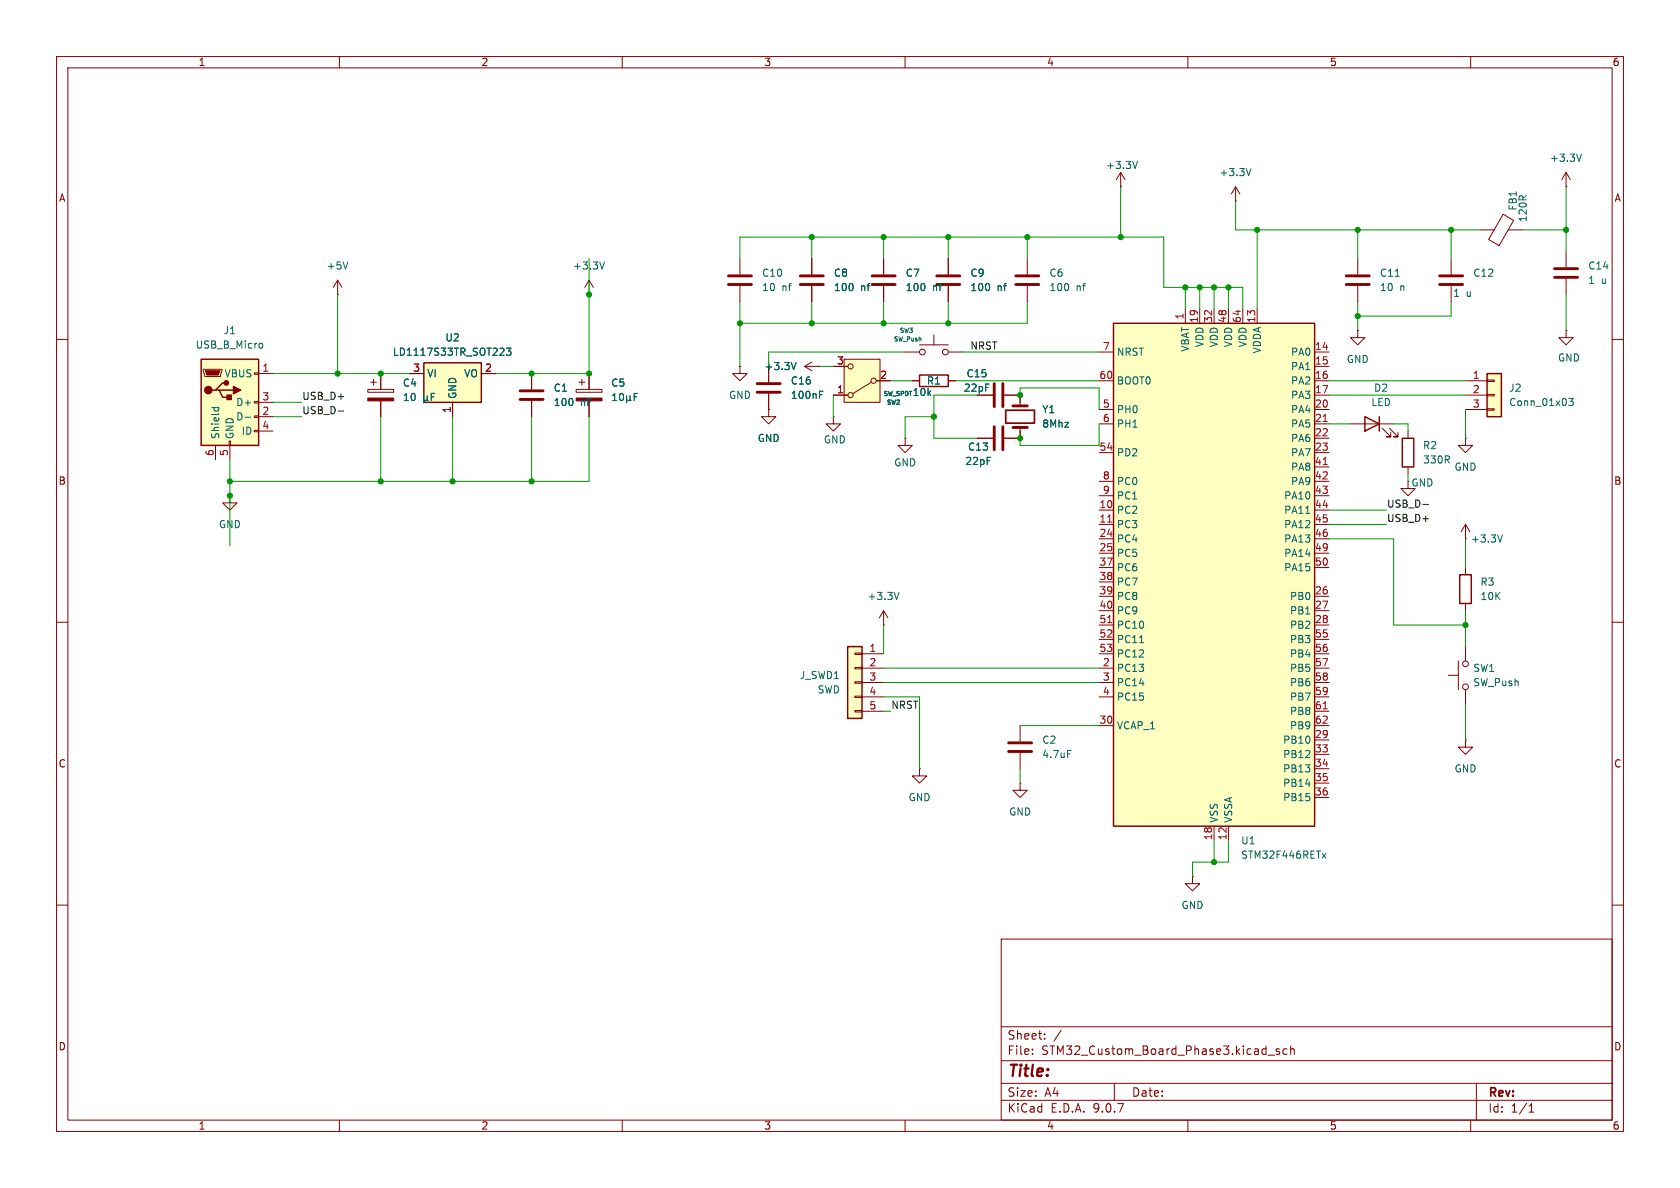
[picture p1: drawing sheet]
<svg xmlns="http://www.w3.org/2000/svg" width="297mm" height="210mm" viewBox="0 0 297 210" stroke-linecap="round" stroke-linejoin="round" font-family="sans-serif">
<g fill="none" stroke="#840000" stroke-width=".18">
<path d="M10 10h277v190h-277zM12 12h273v186h-273zM60 10v2M110 10v2M160 10v2M210 10v2M260 10v2M104.1 52.1h.1M104.1 49.5l-.7 1.3M104.1 49.5l.8 1.3M104.1 49.5v2.6M10 60h2"/>
<path d="M130.8 64.8v1.2h1.3l-1.3 1.3-1.3-1.3h1.3M130.8 64.8h.1M285 60h2M10 110h2M285 110h2M180.3 138.4v1.3h1.3l-1.3 1.3-1.2-1.3h1.2M180.3 138.4h.1M259.1 130.8v1.3h-1.3l1.3 1.3 1.2-1.3h-1.2M259.1 130.8h.1M10 160h2M177 166h108v32h-108zM285 160h2"/>
<path d="M60 198v2M110 198v2M160 198v2M177 194.5h108M177 191.5h108M177 187.5h108M177 181.5h108M182.5 186.3v.1M182.5 185.5v.1M184.7 183.6v.1M184.7 182.8v.1M187.6 182.1l-1.3 2"/>
<path d="M197 191.5v3M210 198v2M224.2 186.5h1.1M226.2 185.5l-.4-.1-.2 .2 .1 .2 .5 .2v.3h-.6M227.5 185.5l-.4-.1-.3 .3v.4l.2 .2h.5M228.2 185.5l.2-.1 .3 .1 .1 .9M228.2 184.9v1.5M260 198v2M261 191.5v6.5M270.3 196.6h.9M270.3 195.5l.4-.4v1.5"/>
</g>
<path d="M106.9 46.3l-.5 1.3" fill="none" stroke="#006464" stroke-width=".18"/>
<path d="M196.8 57.2h35.6v88.9h-35.6z" fill="#ffffc2"/>
<path d="M196.8 57.2h35.6v88.9h-35.6z" fill="none" stroke="#840000" stroke-width=".25"/>
<g fill="none" stroke="#840000" stroke-width=".18">
<path d="M209.5 54.6v2.6M212.1 54.6v2.6M214.6 54.6v2.6M217.2 54.6v2.6M219.7 54.6v2.6M222.2 54.6v2.6M194.3 62.2h2.5M194.3 67.3h2.5M194.3 72.4h2.5M194.3 74.9h2.5M232.4 62.2h2.5M232.4 67.3h2.5"/>
<path d="M232.4 72.4h2.5M232.4 74.9h2.5M232.4 64.8h2.5M232.4 69.9h2.5M232.4 77.5h2.5M194.3 80h2.5M194.3 85.1h2.5M194.3 87.6h2.5M194.3 90.2h2.5M194.3 92.7h2.5M194.3 95.3h2.5M194.3 97.8h2.5"/>
<path d="M232.4 80h2.5M232.4 85.1h2.5M232.4 87.6h2.5M232.4 90.2h2.5M232.4 92.7h2.5M232.4 95.3h2.5M232.4 97.8h2.5M232.4 82.6h2.5M194.3 100.3h2.5M194.3 102.9h2.5M194.3 105.4h2.5M194.3 108h2.5"/>
<path d="M194.3 110.5h2.5M194.3 113h2.5M194.3 115.6h2.5M194.3 118.1h2.5M232.4 100.3h2.5M232.4 105.4h2.5M232.4 108h2.5M232.4 110.5h2.5M232.4 113h2.5M232.4 115.6h2.5M232.4 118.1h2.5M180.3 128.3v2.8"/>
<path d="M180.3 133.1v2.8M194.3 120.7h2.5M194.3 123.2h2.5M194.3 128.3h2.5M232.4 120.7h2.5M232.4 123.2h2.5M232.4 128.3h2.5M232.4 125.7h2.5M232.4 130.8h2.5M232.4 133.4h2.5M232.4 135.9h2.5M232.4 138.4h2.5"/>
<path d="M214.6 146.1v2.5M217.2 146.1v2.5M232.4 141h2.5"/>
</g>
<path d="M233.9 74.5h.7M195.8 92.3h.7M233.9 82.1h.7M195.8 110.1h.7M233.9 125.3h.7" fill="none" stroke="#a90000" stroke-width=".18"/>
<path d="M230.8 90.7h.8M201.4 113.6h.8M188.7 132.7h.6M233.8 150.9l.6 .8M234.4 150.9l-.6 .8" fill="none" stroke="#006464" stroke-width=".18"/>
<path d="M178.3 131.3h4.1M178.3 132.8h4.1" fill="none" stroke="#840000" stroke-width=".51"/>
<path d="M149.2 63.5h6.4v7.6h-6.4z" fill="#ffffc2"/>
<g fill="none" stroke="#840000" stroke-width=".18">
<path d="M130.8 45.7v2.8M130.8 50.5v2.8M165.1 59.2v1.8M135.9 64.8v2.8M135.9 69.6v2.8M147.3 69.9h2.6M147.3 64.8h2.6M149.2 63.5h6.4v7.6h-6.4zM154.1 67.6l-3.4 2M154.9 67.3h2.6M160 77.5v1.2h1.3l-1.3 1.3-1.3-1.3h1.3M160 77.5h.1"/>
<path d="M160 62.2h2.6M162.6 61h5M167.6 62.2h2.6M156.2 110.5h.1M156.2 108l-.8 1.2M156.2 108l.8 1.2M156.2 108v2.5"/>
<circle cx="150.4" cy="69.9" r=".46"/>
<circle cx="150.4" cy="64.8" r=".46"/>
<circle cx="154.4" cy="67.3" r=".46"/>
<circle cx="163.1" cy="62.2" r=".51"/>
<circle cx="167.1" cy="62.2" r=".51"/>
</g>
<path d="M144.9 69.8h.4M144.9 69.2h.6M158.9 104.7l-.4 1.3" fill="none" stroke="#006464" stroke-width=".18"/>
<path d="M128.8 48.8h4M128.8 50.3h4M133.9 67.8h4M133.9 69.3h4" fill="none" stroke="#840000" stroke-width=".51"/>
<path d="M149.9 114.3h2.5v12.7h-2.5z" fill="#ffffc2"/>
<path d="M241.3 73.7l2.5 1.2-2.5 1.3zM243.8 73.7v2.5M247.9 77.5h2v5.1h-2zM149.9 114.3h2.5v12.7h-2.5zM258.1 101.6h2v5.1h-2z" fill="none" stroke="#840000" stroke-width=".25"/>
<g fill="none" stroke="#840000" stroke-width=".18">
<path d="M198.1 33h.1M198.1 30.5l-.7 1.3M198.1 30.5l.8 1.3M198.1 30.5v2.5M218.4 35.6h.1M218.4 33l-.7 1.3M218.4 33l.8 1.3M218.4 33v2.6M143.5 45.7v2.8M143.5 50.5v2.8M240 58.4v1.3h1.3l-1.3 1.3-1.2-1.3h1.2M240 58.4h.1"/>
<path d="M240 45.7v2.8M240 50.5v2.8M101.9 68.8h4.5v.5h-4.5zM102.4 67.6h1M102.9 67.1v1M104.1 66v2.8M104.1 70.9v2.8M135.9 72.4v1.3h1.3l-1.3 1.2-1.3-1.2h1.3M135.9 72.4h.1M142.2 64.8l1.3 .7M142.2 64.8h2.6M143.5 64l-1.3 .8"/>
<path d="M144.8 64.8h.1M147.3 73.7v1.2h1.3l-1.3 1.3-1.3-1.3h1.3M147.3 73.7h.1M172.7 77.5h2.8M180.3 75.6v1.9h-2.8M180.3 69.9v1.9M238.8 74.9h7.6M244.3 75.7l1.6 1.5h-.8h.8v-.7M245.6 75.7l1.5 1.5h-.7h.7v-.7M248.9 76.2v1.3M259.1 77.5v1.2h-1.3l1.3 1.3 1.2-1.3h-1.2M259.1 77.5h.1"/>
<path d="M248.9 82.6v1.2M151.1 115.4h1.3v.3h-1.3zM151.1 118h1.3v.2h-1.3zM152.4 115.6h3.8M152.4 118.1h3.8M256 119.4h1.8M257.8 116.8v5.1M259.1 100.3v1.3M259.1 106.7v1.3M259.1 114.3v2.5M151.1 120.5h1.3v.3h-1.3zM151.1 123.1h1.3v.2h-1.3z"/>
<path d="M151.1 125.6h1.3v.3h-1.3zM152.4 120.7h3.8M152.4 123.2h3.8M152.4 125.7h3.8M162.6 135.9v1.3h1.2l-1.2 1.2-1.3-1.2h1.3M162.6 135.9h.1M259.1 121.9v2.6M210.8 154.9v1.3h1.3l-1.3 1.3-1.3-1.3h1.3M210.8 154.9h.1"/>
<circle cx="259.1" cy="117.3" r=".51"/>
<circle cx="259.1" cy="121.4" r=".51"/>
</g>
<g fill="none" stroke="#006464" stroke-width=".18">
<path d="M201.1 28.5l-.4 1.3M221.2 29.8l-.5 1.3M246.7 48.8h.7M108.3 70.8h.7M108.3 69.9l.4-.4v1.3M109.6 69.7l.2-.2a.68 .68 0 0 1 .5 .7 .68 .68 0 0 1-.5 .6l-.2-.1-.1-.4zM110.8 70.6l.2 .2h.2l.2-.2M110.8 70v1.2M111.4 70.6l.2 .2M111.4 70v.6M112.1 70.1h.4M112.7 69.5h-.6v1.3"/>
<path d="M140.7 64.1l-.4 1.2"/>
</g>
<path d="M141.5 48.8h4M141.5 50.3h4M238 48.8h4.1M238 50.3h4.1M175.8 75.4v4.1M177.3 75.4v4.1M179.1 75.6h2.5M179.1 71.8h2.5" fill="none" stroke="#840000" stroke-width=".51"/>
<path d="M177.8 72.5h5.1v2.3h-5.1z" fill="none" stroke="#840000" stroke-width=".3"/>
<path d="M101.9 70.4h4.5v.5h-4.5z" fill="#840000" stroke="#840000" stroke-width=".18"/>
<path d="M262.9 66h2.5v7.7h-2.5z" fill="#ffffc2"/>
<path d="M262.9 66h2.5v7.7h-2.5z" fill="none" stroke="#840000" stroke-width=".25"/>
<g fill="none" stroke="#840000" stroke-width=".18">
<path d="M265.7 37.9l1.9 1.1-2.6 4.4-1.8-1.1zM276.9 33h.1M276.9 30.5l-.8 1.3M276.9 30.5l.7 1.3M276.9 30.5v2.5M59.7 52.1h.1M59.7 49.5l-.8 1.3M59.7 49.5l.8 1.3M59.7 49.5v2.6M256.5 45.7v2.8M256.5 50.5v2.8M261.6 40.6h2.6"/>
<path d="M266.6 40.6h2.6M276.9 58.4v1.3h1.2l-1.2 1.3-1.3-1.3h1.3M276.9 58.4h.1M276.9 44.5v2.7M276.9 49.3v2.8M259.1 67.3h3.8M259.1 69.9h3.8M259.1 72.4h3.8M262.9 67.2h1.3v.2h-1.3zM262.9 69.7h1.3v.3h-1.3zM262.9 72.3h1.3v.2h-1.3zM248.9 85.1v1.3h-1.3l1.3 1.2 1.3-1.2h-1.3"/>
<path d="M259.1 95.3h.1M259.1 92.7l-.8 1.3M259.1 92.7l.7 1.3M259.1 92.7v2.6"/>
</g>
<path d="M279.6 27.2l-.4 1.3M61.5 46.3l-.4 1.3M277.3 70.4h.8l-.4 .5 .4 .1v.6l-.2 .1-.6-.1M265.6 94.6l-.4 1.2" fill="none" stroke="#006464" stroke-width=".18"/>
<path d="M254.5 48.8h4.1M254.5 50.3h4.1M274.8 47.5h4.1M274.8 49h4.1" fill="none" stroke="#840000" stroke-width=".51"/>
<path d="M74.9 64.1h10.2v7h-10.2z" fill="#ffffc2"/>
<path d="M74.9 64.1h10.2v7h-10.2z" fill="none" stroke="#840000" stroke-width=".25"/>
<path d="M181.6 45.7v2.8M181.6 50.5v2.8M65 68.8h4.6v.5h-4.6zM65.5 67.6h1M66 67.1v1M67.3 66v2.8M67.3 70.9v2.8M72.4 66h2.5M80 71.1v2.6M85.1 66h2.5M40.6 87.6v1.3h1.3l-1.3 1.3-1.2-1.3h1.2M40.6 87.6h.1" fill="none" stroke="#840000" stroke-width=".18"/>
<path d="M74.9 70v1.2M74.9 70.6l.2 .2h.2l.2-.2M75.5 70.6l.2 .2M75.5 70v.6M76.3 70.1h.4M76.9 69.5h-.6v1.3M89.5 61.5h.8l-.4 .5 .4 .1v.6l-.2 .1-.6-.1" fill="none" stroke="#006464" stroke-width=".18"/>
<path d="M65 70.4h4.6v.5h-4.6z" fill="#840000" stroke="#840000" stroke-width=".18"/>
<path d="M179.6 48.8h4M179.6 50.3h4" fill="none" stroke="#840000" stroke-width=".51"/>
<path d="M35.6 63.5h10.1v15.2h-10.1z" fill="#ffffc2"/>
<path d="M35.6 63.5h10.1v15.2h-10.1zM38.1 69h.6l.7 1.2h1.2M38.7 69h2.6M40 67.7h-.6l-1.3 1.3h-.6M162.6 66.3h5v2h-5z" fill="none" stroke="#840000" stroke-width=".25"/>
<g fill="none" stroke="#840000" stroke-width=".18">
<path d="M143.5 45.7v2.8M143.5 50.5v2.8M156.2 45.7v2.8M156.2 50.5v2.8M167.6 45.7v2.8M167.6 50.5v2.8M35.9 65.3h3.3v.2l-.2 1h-2.8zM38.1 78.7v2.6M40.5 78h.3v.7h-.3zM40.6 78.7v2.6M45 65.9h.7v.3h-.7zM45 71h.7v.2h-.7z"/>
<path d="M45 73.5h.7v.3h-.7zM45 76.1h.7v.2h-.7zM45.7 66h2.6M45.7 71.1h2.6M45.7 73.7h2.6M45.7 76.2h2.6M67.3 66v2.8M67.3 70.9v2.8M72.4 66h2.5M80 71.1v2.6M85.1 66h2.5M94 66v2.8"/>
<path d="M94 70.9v2.8M104.1 66v2.8M104.1 70.9v2.8M135.9 72.4h.1M135.9 64.8v2.8M135.9 69.6v2.8M144.8 64.8h.1M147.3 69.9h2.6M147.3 64.8h2.6M154.9 67.3h2.6M161.3 67.3h1.3M167.6 67.3h1.3"/>
<path d="M172.7 69.9h2.8M172.7 77.5h2.8M177.5 69.9h2.8v1.2M180.3 76.2v1.3h-2.8"/>
</g>
<path d="M36.3 65.5h2.6l-.3 .8h-2z" fill="#840000" stroke="#840000" stroke-width=".18"/>
<g fill="#840000" stroke="#840000" stroke-width=".25">
<path d="M40.1 69.9h.8v.7h-.8z"/>
<path d="M41.3 68.3l1.2 .7-1.2 .6z"/>
<circle cx="36.8" cy="69" r=".63"/>
<circle cx="40" cy="67.7" r=".38"/>
</g>
<g fill="none" stroke="#006464" stroke-width=".18">
<path d="M37.4 72.1h1.3M37.9 72.1l-.1 .3M38.6 72.1l.1 .3M43.3 73.8h1M46 60.7l.3 .1 .1 .1v.5l-.4 .1M74.9 70.6l.2 .2h.2l.2-.2M74.9 70v1.2M75.5 70.6l.2 .2M75.5 70v.6M76.3 70.1h.4M76.9 69.5h-.6v1.3M89.5 61.5h.8l-.4 .5 .4 .1v.6l-.2 .1-.6-.1"/>
<path d="M108.3 70.8h.7M108.3 69.9l.4-.4v1.3M109.6 69.7l.2-.2a.68 .68 0 0 1 .5 .7 .68 .68 0 0 1-.5 .6l-.2-.1-.1-.4zM110.8 70.6l.2 .2h.2l.2-.2M110.8 70v1.2M111.4 70.6l.2 .2M111.4 70v.6M112.1 70.1h.4M112.7 69.5h-.6v1.3M140.7 64.1l-.4 1.2M144.9 69.8h.4M144.9 69.2h.6"/>
</g>
<path d="M154.2 48.8h4M154.2 50.3h4M165.6 48.8h4.1M165.6 50.3h4.1M91.9 69.1h4.1M91.9 70.6h4.1M175.8 67.8v4.1M177.3 67.8v4.1" fill="none" stroke="#840000" stroke-width=".51"/>
<path d="M59.8 72.7h1M251.6 89.2h.9" fill="none" stroke="#0f0f0f" stroke-width=".18"/>
<g fill="none" stroke="#009600" stroke-width=".18">
<path d="M198.1 33v8.9M218.4 35.6v5h43.2M276.9 33v11.5M59.7 52.1v13.9M104.1 45.7v20.3h-16.5M130.8 45.7v-3.8h74.9v8.9h14v3.8M130.8 53.3v11.5M143.5 41.9v3.8M143.5 53.3v3.9M156.2 41.9v3.8M156.2 53.3v3.9M167.6 41.9v3.8"/>
<path d="M167.6 53.3v3.9M181.6 53.3v3.9h-50.8M181.6 41.9v3.8M209.5 50.8v3.8M212.1 50.8v3.8M214.6 50.8v3.8M217.2 50.8v3.8M222.2 40.6v14M240 40.6v5.1M240 53.3v5.1M256.5 53.3v2.6h-16.5M256.5 40.6v5.1"/>
<path d="M269.2 40.6h7.7M276.9 52.1v6.3M48.3 66h24.1M48.3 71.1h5M48.3 73.7h5M67.3 73.7v11.4M80 73.7v11.4M94 73.7v11.4M104.1 73.7v11.4h-63.5M144.8 64.8h2.5M147.3 69.9v3.8M157.5 67.3h3.8"/>
<path d="M160 62.2h-24.1v2.6M165.1 73.7h-5.1v3.8M168.9 67.3h25.4M170.2 62.2h24.1M172.7 69.9h-7.6v7.6h7.6M180.3 69.9v-1.3h14v3.8M194.3 74.9v3.8h-14v-1.2M234.9 74.9h3.9M234.9 67.3h24.2M234.9 69.9h24.2M246.4 74.9h2.5v1.3M259.1 72.4v5.1"/>
<path d="M40.6 81.3v15.2M234.9 95.3h11.5v15.2h12.7M234.9 92.7h10.2M234.9 90.2h10.2M248.9 83.8v1.3M259.1 95.3v5M156.2 110.5v5.1M156.2 118.1h38.1M259.1 108v6.3M156.2 125.7h1.3M156.2 123.2h6.4v12.7M156.2 120.7h38.1"/>
<path d="M180.3 135.9v2.5M180.3 128.3h14M259.1 124.5v6.3M214.6 148.6v3.8M217.2 148.6v3.8h-6.4v2.5"/>
</g>
<g fill="#009600" stroke="#009600" stroke-width=".18">
<circle cx="214.6" cy="50.8" r=".46"/>
<circle cx="240" cy="55.9" r=".46"/>
<circle cx="209.5" cy="50.8" r=".46"/>
<circle cx="217.2" cy="50.8" r=".46"/>
<circle cx="212.1" cy="50.8" r=".46"/>
<circle cx="198.1" cy="41.9" r=".46"/>
<circle cx="156.2" cy="41.9" r=".46"/>
<circle cx="156.2" cy="57.2" r=".46"/>
<circle cx="130.8" cy="57.2" r=".46"/>
<circle cx="143.5" cy="57.2" r=".46"/>
<circle cx="143.5" cy="41.9" r=".46"/>
<circle cx="104.1" cy="66" r=".46"/>
<circle cx="214.6" cy="152.4" r=".46"/>
<circle cx="259.1" cy="110.5" r=".46"/>
<circle cx="180.3" cy="77.5" r=".46"/>
<circle cx="222.2" cy="40.6" r=".46"/>
<circle cx="240" cy="40.6" r=".46"/>
<circle cx="256.5" cy="40.6" r=".46"/>
<circle cx="276.9" cy="40.6" r=".46"/>
<circle cx="59.7" cy="66" r=".46"/>
<circle cx="67.3" cy="66" r=".46"/>
<circle cx="80" cy="85.1" r=".46"/>
<circle cx="67.3" cy="85.1" r=".46"/>
<circle cx="94" cy="85.1" r=".46"/>
<circle cx="40.6" cy="87.6" r=".46"/>
<circle cx="40.6" cy="85.1" r=".46"/>
<circle cx="94" cy="66" r=".46"/>
<circle cx="104.1" cy="52.1" r=".46"/>
<circle cx="167.6" cy="41.9" r=".46"/>
<circle cx="180.3" cy="69.9" r=".46"/>
<circle cx="167.6" cy="57.2" r=".46"/>
<circle cx="165.1" cy="73.7" r=".46"/>
<circle cx="181.6" cy="41.9" r=".46"/>
</g>
<text font-size="2.8" fill="#840000" x="178" y="190.9">Title:</text>
<g font-size="2.1" fill="#840000">
<text x="178" y="184">Sheet:</text>
<text x="178" y="186.7">File:</text>
<text x="184.1" y="186.7">STM32_Custom_Board_Phase3.kicad_sch</text>
<text x="178" y="196.9">KiCad</text>
<text x="178" y="194.1">Size:</text>
<text x="184.7" y="194.1">A4</text>
<text x="185.7" y="196.9">E.D.A.</text>
<text x="193.3" y="196.9">9.0.7</text>
<text x="200" y="194.1">Date:</text>
<text x="263" y="194.3">Rev:</text>
<text x="263" y="196.9">Id:</text>
<text x="267.1" y="196.9">1/1</text>
</g>
<g font-size="1.8" fill="#840000">
<text x="35" y="11.9">1</text>
<text x="85" y="11.9">2</text>
<text x="135" y="11.9">3</text>
<text x="185" y="11.9">4</text>
<text x="235" y="11.9">5</text>
<text x="285" y="11.9">6</text>
<text x="10.3" y="35.9">A</text>
<text x="285.3" y="35.9">A</text>
<text x="10.3" y="85.9">B</text>
<text x="285.3" y="85.9">B</text>
<text x="10.3" y="135.9">C</text>
<text x="285.3" y="135.9">C</text>
<text x="10.3" y="185.9">D</text>
<text x="285.3" y="185.9">D</text>
<text x="35" y="199.9">1</text>
<text x="85" y="199.9">2</text>
<text x="135" y="199.9">3</text>
<text x="185" y="199.9">4</text>
<text x="235" y="199.9">5</text>
<text x="285" y="199.9">6</text>
</g>
<g font-size="1.8" fill="#006464">
<text x="273.9" y="28.8">+3.3V</text>
<text x="195.4" y="30.1">+3.3V</text>
<text x="215.5" y="31.3">+3.3V</text>
<text x="268.3" y="37.3" transform="rotate(-90 268.3 37.3)">FB1</text>
<text x="270.1" y="39.4" transform="rotate(-90 270.1 39.4)">120R</text>
<text x="57.7" y="47.9">+5V</text>
<text x="101.2" y="47.9">+3.3V</text>
<text x="280.7" y="47.9">C14</text>
<text x="134.6" y="51.7">10</text>
<text x="134.6" y="49.1">C10</text>
<text x="138.2" y="51.7">nf</text>
<text x="147.3" y="49.1">C8</text>
<text x="147.3" y="51.7">100</text>
<text x="152.1" y="51.7">nf</text>
<text x="160" y="49.1">C7</text>
<text x="160" y="51.7">100</text>
<text x="164.8" y="51.7">nf</text>
<text x="171.5" y="49.1">C9</text>
<text x="171.5" y="51.7">100</text>
<text x="176.3" y="51.7">nf</text>
<text x="185.4" y="49.1">C6</text>
<text x="185.4" y="51.7">100</text>
<text x="190.2" y="51.7">nf</text>
<text x="243.8" y="49.1">C11</text>
<text x="243.8" y="51.7">10</text>
<text x="247.4" y="51.7">n</text>
<text x="256.8" y="52.7">1</text>
<text x="259.2" y="52.7">u</text>
<text x="260.4" y="49.1">C12</text>
<text x="280.7" y="50.4">1</text>
<text x="283.1" y="50.4">u</text>
<text x="39.4" y="59.3">J1</text>
<text x="34.5" y="61.8">USB_B_Micro</text>
<text x="69.4" y="63.1">LD1117S33TR_SOT223</text>
<text x="78.6" y="60.6">U2</text>
<text x="135.1" y="65.6">+3.3V</text>
<text x="197.4" y="63.1">NRST</text>
<text x="210.4" y="62.3" transform="rotate(-90 210.4 62.3)">VBAT</text>
<text x="213" y="61.5" transform="rotate(-90 213 61.5)">VDD</text>
<text x="215.5" y="61.5" transform="rotate(-90 215.5 61.5)">VDD</text>
<text x="218" y="61.5" transform="rotate(-90 218 61.5)">VDD</text>
<text x="220.6" y="61.5" transform="rotate(-90 220.6 61.5)">VDD</text>
<text x="223.1" y="62.6" transform="rotate(-90 223.1 62.6)">VDDA</text>
<text x="228.1" y="63.1">PA0</text>
<text x="228.1" y="65.6">PA1</text>
<text x="238" y="64.4">GND</text>
<text x="275.3" y="64.1">GND</text>
<text x="39.6" y="66.9">VBUS</text>
<text x="41.7" y="72">D+</text>
<text x="71.1" y="68.6">C4</text>
<text x="71.1" y="71.1">10</text>
<text x="75.4" y="66.9">VI</text>
<text x="80.9" y="70.6" transform="rotate(-90 80.9 70.6)">GND</text>
<text x="82" y="66.9">VO</text>
<text x="97.8" y="69.4">C1</text>
<text x="97.8" y="72">100</text>
<text x="102.6" y="72">nF</text>
<text x="108" y="68.6">C5</text>
<text x="128.8" y="70.7">GND</text>
<text x="139.7" y="70.7">100nF</text>
<text x="139.7" y="68.2">C16</text>
<text x="161.2" y="70.2">10k</text>
<text x="163.8" y="68.2">R1</text>
<text x="170.3" y="69.4">22pF</text>
<text x="170.8" y="66.9">C15</text>
<text x="197.4" y="68.2">BOOT0</text>
<text x="228.1" y="68.2">PA2</text>
<text x="228.1" y="70.7">PA3</text>
<text x="242.3" y="72">LED</text>
<text x="242.8" y="69.4">D2</text>
<text x="266.7" y="69.4">J2</text>
<text x="266.7" y="72">Conn_01x03</text>
<text x="39" y="77.7" transform="rotate(-90 39 77.7)">Shield</text>
<text x="41.5" y="77.7" transform="rotate(-90 41.5 77.7)">GND</text>
<text x="41.7" y="74.5">D-</text>
<text x="42.6" y="77.1">ID</text>
<text x="184.2" y="73.3">Y1</text>
<text x="184.2" y="75.8">8Mhz</text>
<text x="197.4" y="73.3">PH0</text>
<text x="197.4" y="75.8">PH1</text>
<text x="228.1" y="73.3">PA4</text>
<text x="228.1" y="75.8">PA5</text>
<text x="133.9" y="78.3">GND</text>
<text x="145.6" y="78.6">GND</text>
<text x="158" y="82.7">GND</text>
<text x="170.5" y="82.4">22pF</text>
<text x="171" y="79.9">C13</text>
<text x="197.4" y="80.9">PD2</text>
<text x="228.1" y="78.3">PA6</text>
<text x="228.1" y="80.9">PA7</text>
<text x="228.1" y="83.4">PA8</text>
<text x="251.5" y="79.6">R2</text>
<text x="251.5" y="82.1">330R</text>
<text x="257" y="83.4">GND</text>
<text x="197.4" y="86">PC0</text>
<text x="197.4" y="88.5">PC1</text>
<text x="226.9" y="88.5">PA10</text>
<text x="228.1" y="86">PA9</text>
<text x="249.4" y="86.2">GND</text>
<text x="38.6" y="93.6">GND</text>
<text x="197.4" y="91">PC2</text>
<text x="197.4" y="93.6">PC3</text>
<text x="226.9" y="91">PA11</text>
<text x="226.9" y="93.6">PA12</text>
<text x="197.4" y="96.1">PC4</text>
<text x="197.4" y="98.7">PC5</text>
<text x="197.4" y="101.2">PC6</text>
<text x="226.9" y="96.1">PA13</text>
<text x="226.9" y="98.7">PA14</text>
<text x="226.9" y="101.2">PA15</text>
<text x="259.9" y="96.1">+3.3V</text>
<text x="153.3" y="106.3">+3.3V</text>
<text x="197.4" y="103.7">PC7</text>
<text x="197.4" y="106.3">PC8</text>
<text x="227.9" y="106.3">PB0</text>
<text x="261.6" y="103.7">R3</text>
<text x="261.6" y="106.3">10K</text>
<text x="197.4" y="108.8">PC9</text>
<text x="197.4" y="111.4">PC10</text>
<text x="197.4" y="113.9">PC11</text>
<text x="227.9" y="108.8">PB1</text>
<text x="227.9" y="111.4">PB2</text>
<text x="227.9" y="113.9">PB3</text>
<text x="197.4" y="116.4">PC12</text>
<text x="197.4" y="119">PC13</text>
<text x="227.9" y="116.4">PB4</text>
<text x="227.9" y="119">PB5</text>
<text x="260.4" y="119">SW1</text>
<text x="141.3" y="120.2">J_SWD1</text>
<text x="144.4" y="122.8">SWD</text>
<text x="197.4" y="121.5">PC14</text>
<text x="197.4" y="124.1">PC15</text>
<text x="227.9" y="121.5">PB6</text>
<text x="227.9" y="124.1">PB7</text>
<text x="260.4" y="121.5">SW_Push</text>
<text x="184.2" y="131.7">C2</text>
<text x="197.4" y="129.1">VCAP_1</text>
<text x="226.7" y="131.7">PB10</text>
<text x="227.9" y="126.6">PB8</text>
<text x="227.9" y="129.1">PB9</text>
<text x="184.2" y="134.2">4.7uF</text>
<text x="226.7" y="134.2">PB12</text>
<text x="226.7" y="136.8">PB13</text>
<text x="257" y="136.8">GND</text>
<text x="160.5" y="141.8">GND</text>
<text x="226.7" y="139.3">PB14</text>
<text x="226.7" y="141.8">PB15</text>
<text x="178.3" y="144.4">GND</text>
<text x="215.5" y="145.5" transform="rotate(-90 215.5 145.5)">VSS</text>
<text x="218" y="145.5" transform="rotate(-90 218 145.5)">VSSA</text>
<text x="219.3" y="149.5">U1</text>
<text x="219.3" y="152">STM32F446RETx</text>
<text x="208.8" y="160.9">GND</text>
</g>
<g font-size="1.8" fill="#a90000">
<text x="209.3" y="56.6" transform="rotate(-90 209.3 56.6)">1</text>
<text x="211.8" y="57.2" transform="rotate(-90 211.8 57.2)">19</text>
<text x="214.4" y="57.2" transform="rotate(-90 214.4 57.2)">32</text>
<text x="216.9" y="57.2" transform="rotate(-90 216.9 57.2)">48</text>
<text x="219.5" y="57.2" transform="rotate(-90 219.5 57.2)">64</text>
<text x="222" y="57.2" transform="rotate(-90 222 57.2)">13</text>
<text x="46.3" y="65.8">1</text>
<text x="73" y="65.8">3</text>
<text x="85.7" y="65.8">2</text>
<text x="147.9" y="64.5">3</text>
<text x="194.9" y="62">7</text>
<text x="232.4" y="62">14</text>
<text x="232.4" y="64.5">15</text>
<text x="46.3" y="70.9">3</text>
<text x="147.9" y="69.6">1</text>
<text x="155.5" y="67.1">2</text>
<text x="194.3" y="67.1">60</text>
<text x="232.4" y="67.1">16</text>
<text x="232.4" y="69.6">17</text>
<text x="260.3" y="67.1">1</text>
<text x="260.3" y="69.6">2</text>
<text x="46.3" y="73.4">2</text>
<text x="46.3" y="75.9">4</text>
<text x="79.8" y="73.1" transform="rotate(-90 79.8 73.1)">1</text>
<text x="194.9" y="72.1">5</text>
<text x="194.9" y="74.7">6</text>
<text x="232.4" y="72.1">20</text>
<text x="232.4" y="74.7">21</text>
<text x="232.4" y="77.2">22</text>
<text x="260.3" y="72.1">3</text>
<text x="37.8" y="80.7" transform="rotate(-90 37.8 80.7)">6</text>
<text x="40.4" y="80.7" transform="rotate(-90 40.4 80.7)">5</text>
<text x="194.3" y="79.8">54</text>
<text x="232.4" y="79.8">23</text>
<text x="232.4" y="82.3">41</text>
<text x="194.3" y="89.9">10</text>
<text x="194.9" y="84.8">8</text>
<text x="194.9" y="87.4">9</text>
<text x="232.4" y="84.8">42</text>
<text x="232.4" y="87.4">43</text>
<text x="232.4" y="89.9">44</text>
<text x="194.3" y="92.5">11</text>
<text x="194.3" y="95">24</text>
<text x="232.4" y="92.5">45</text>
<text x="232.4" y="95">46</text>
<text x="194.3" y="97.5">25</text>
<text x="194.3" y="100.1">37</text>
<text x="232.4" y="97.5">49</text>
<text x="232.4" y="100.1">50</text>
<text x="194.3" y="102.6">38</text>
<text x="194.3" y="105.2">39</text>
<text x="194.3" y="107.7">40</text>
<text x="232.4" y="105.2">26</text>
<text x="232.4" y="107.7">27</text>
<text x="194.3" y="110.2">51</text>
<text x="194.3" y="112.8">52</text>
<text x="232.4" y="110.2">28</text>
<text x="232.4" y="112.8">55</text>
<text x="153.6" y="115.3">1</text>
<text x="153.6" y="117.9">2</text>
<text x="194.3" y="115.3">53</text>
<text x="194.9" y="117.9">2</text>
<text x="232.4" y="115.3">56</text>
<text x="232.4" y="117.9">57</text>
<text x="153.6" y="120.4">3</text>
<text x="153.6" y="122.9">4</text>
<text x="153.6" y="125.5">5</text>
<text x="194.9" y="120.4">3</text>
<text x="194.9" y="122.9">4</text>
<text x="232.4" y="120.4">58</text>
<text x="232.4" y="122.9">59</text>
<text x="232.4" y="125.5">61</text>
<text x="194.3" y="128">30</text>
<text x="232.4" y="128">62</text>
<text x="232.4" y="130.6">29</text>
<text x="232.4" y="133.1">33</text>
<text x="232.4" y="135.6">34</text>
<text x="232.4" y="138.2">35</text>
<text x="232.4" y="140.7">36</text>
<text x="214.4" y="148.6" transform="rotate(-90 214.4 148.6)">18</text>
<text x="216.9" y="148.6" transform="rotate(-90 216.9 148.6)">12</text>
</g>
<g font-size="1.8" fill="#0f0f0f">
<text x="171.4" y="61.9">NRST</text>
<text x="53.3" y="70.8">USB_D+</text>
<text x="53.3" y="73.3">USB_D-</text>
<text x="245.1" y="89.8">USB_D-</text>
<text x="245.1" y="92.4">USB_D+</text>
<text x="157.5" y="125.4">NRST</text>
</g>
<g font-size="1.1" fill="#006464">
<text x="159" y="59">SW3</text>
<text x="157.9" y="60.6">SW_Push</text>
<text x="156.1" y="70.2">SW_SPDT</text>
<text x="156.7" y="71.7">SW2</text>
</g>
</svg>
